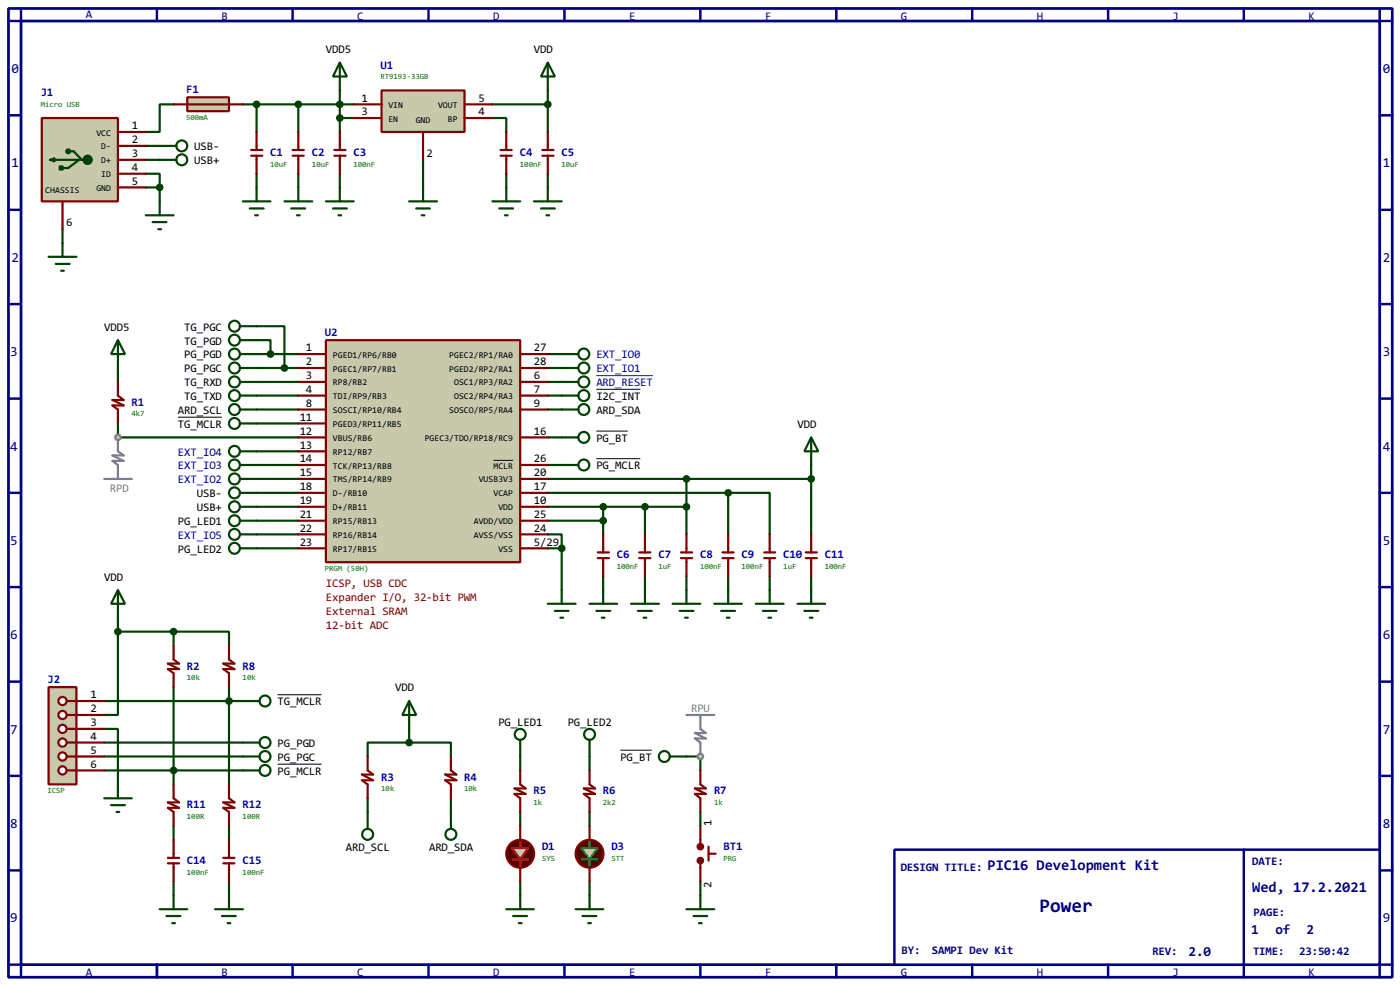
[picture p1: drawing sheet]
<svg xmlns="http://www.w3.org/2000/svg" width="256mm" height="180mm" viewBox="0 0 256 180" stroke-linecap="round" stroke-linejoin="round" font-family="sans-serif">
<path d="M1.6 1.6h253.5v177.3h-253.5zM3.9 3.9h248.9v172.7h-248.9z" fill="none" stroke="#000080" stroke-width=".5"/>
<path d="M3.9 1.6v2.3h-2.3M28.8 1.6v2.3" fill="none" stroke="#000080" stroke-width=".45"/>
<path d="M163.9 155.5h88.9v21.1h-88.9z" fill="#fff" stroke="#000080" stroke-width=".45"/>
<g fill="none" stroke="#000080" stroke-width=".45">
<path d="M53.6 1.6v2.3M78.5 1.6v2.3M103.4 1.6v2.3M128.3 1.6v2.3M153.2 1.6v2.3M178.1 1.6v2.3M203 1.6v2.3M227.9 1.6v2.3M252.8 1.6v2.3h2.3M1.6 21.1h2.3M1.6 38.4h2.3M252.8 21.1h2.3"/>
<path d="M252.8 38.4h2.3M1.6 55.7h2.3M252.8 55.7h2.3M1.6 73h2.3M252.8 73h2.3M1.6 90.2h2.3M252.8 90.2h2.3M1.6 107.5h2.3M252.8 107.5h2.3M1.6 124.8h2.3M252.8 124.8h2.3M1.6 142h2.3"/>
<path d="M1.6 159.3h2.3M227.9 155.5v23.4M252.8 142h2.3M252.8 159.3h2.3M1.6 176.6h2.3v2.3M28.8 176.6v2.3M53.6 176.6v2.3M78.5 176.6v2.3M103.4 176.6v2.3M128.3 176.6v2.3M153.2 176.6v2.3M178.1 176.6v2.3"/>
<path d="M203 176.6v2.3M255.1 176.6h-2.3v2.3"/>
</g>
<g fill="none" stroke="#004000" stroke-width=".4">
<path d="M31.8 19.1h-2.5v5.1h-2.6M44.5 19.1h20.3M47 19.1v5.1M54.7 19.1v5.1M62.3 16.6v7.6M90.2 19.1h10.2M100.4 16.6v7.6M26.7 31.8h2.6v2.5M26.7 26.7h5.6M26.7 29.3h5.6M26.7 34.3h2.6M26.7 39.4h5.1"/>
<path d="M29.3 34.3v5.1M47 31.8v2.5M54.7 31.8v2.5M62.3 31.8v2.5M62.3 21.6h2.5M77.5 29.3v5M90.2 21.6h2.6v2.6M92.8 31.8v2.5M100.4 31.8v2.5M8.9 47h5.1M10.2 48.3h2.6M11.2 49.6h.5"/>
<path d="M11.5 42v5M28 40.7h2.5M29 42h.5M47 59.7h5.1v7.7M21.6 77.5v2.6h33.1M21.6 67.4v2.5M47 62.3h2.6v2.5M47 64.8h7.7M47 67.4h7.7M47 69.9h7.7M47 72.4h7.7M47 75h7.7"/>
<path d="M47 77.5h7.7M100.4 64.8h2.5M100.4 67.4h2.5M100.4 69.9h2.5M100.4 72.4h2.5M100.4 75h2.5M47 87.7h7.7M47 92.8h7.7M47 82.6h7.7M47 85.1h7.7M47 90.2h7.7M47 95.3h7.7"/>
<path d="M47 97.8h7.7M100.4 97.8h2.5v2.6M100.4 87.7h48.2M100.4 92.8h25.4M100.4 85.1h2.5M100.4 80.1h2.5M100.4 90.2h33M100.4 95.3h10.1M110.5 92.8v5M118.2 92.8v5M125.8 87.7v10.1M133.4 90.2h7.6v7.6"/>
<path d="M133.4 90.2v7.6M148.6 85.1v12.7M21.6 115.6v15.3h-2.5M21.6 113.1v2.5M21.6 115.6h10.2M31.8 115.6h10.2v2.6M31.8 115.6v2.6M47 100.4h7.7M100.4 100.4h2.5M102.9 100.4v7.6M110.5 105.5v2.5M118.2 105.5v2.5"/>
<path d="M125.8 105.5v2.5M133.4 105.5v2.5M141 105.5v2.5M148.6 105.5v2.5M19.1 133.4h2.5v10.2M19.1 135.9h25.4M19.1 138.5h25.4M19.1 128.3h25.4M31.8 125.8v17.8M42 125.8v17.8M75 135.9h-7.6v2.6M75 135.9h7.6v2.6"/>
<path d="M75 133.4v2.5M95.3 138.5v2.5M108 138.5v2.5M125.8 138.5h2.5v2.5M19.1 141h25.4M31.8 151.2v2.5M42 151.2v2.5M67.4 146.1v2.5M82.6 146.1v2.5M95.3 148.6v2.6M108 148.6v2.6M128.3 148.6v2.6"/>
<path d="M31.8 161.3v2.6M42 161.3v2.6M95.3 161.3v2.6M108 161.3v2.6M128.3 161.3v2.6"/>
<circle cx="33.3" cy="29.3" r="1"/>
<circle cx="33.3" cy="26.7" r="1"/>
</g>
<circle cx="29.2" cy="34.3" r=".5" fill="#004000" stroke="#004000" stroke-width=".4"/>
<path d="M7.7 21.6h13.9v15.3h-13.9z" fill="#c8c8aa" stroke="#800000" stroke-width=".4"/>
<g fill="none" stroke="#004000" stroke-width=".4">
<path d="M9.2 29.3l.8-.3v.5zM10 29.3h6.1M11 30.5h.5v.5h-.5zM11.2 30.5v.5M12.5 27.7h1l1.5 1.6M14.5 29.3l-2 1.5h-1"/>
<circle cx="12.5" cy="27.7" r=".35"/>
<circle cx="16" cy="29.3" r=".75"/>
<circle cx="16" cy="29.3" r=".5"/>
<circle cx="16.1" cy="29.3" r=".25"/>
</g>
<path d="M11.5 36.9v5.1M21.6 24.2h5.1M21.6 26.7h5.1M21.6 29.3h5.1M21.6 34.3h5.1M21.6 31.8h5.1" fill="none" stroke="#800000" stroke-width=".4"/>
<path d="M34.3 17.8h7.7v2.6h-7.7z" fill-rule="evenodd" fill="#c8c8aa" stroke="#800000" stroke-width=".4"/>
<g fill="none" stroke="#800000" stroke-width=".4">
<path d="M31.8 19.1h12.7M61.3 27.5h2M61.3 28.5h2M62.3 24.2v3.3M62.3 28.5v3.3M91.7 27.5h2.1M91.7 28.5h2.1M92.8 24.2v3.3M92.8 28.5v3.3M110.5 97.8v3.3M109.5 101.1h2.1M109.5 102.2h2.1"/>
<path d="M110.5 102.2v3.3"/>
</g>
<g fill="none" stroke="#004000" stroke-width=".4">
<path d="M100.4 11.5l1.3 2.5h-2.6zM100.4 11.5v5.1M44.5 36.9h5.1M45.8 38.2h2.5M46.8 39.4h.5M47 34.3v2.6M59.7 36.9h5.1M61 38.2h2.6M62 39.4h.5M62.3 34.3v2.6M75 36.9h5.1M76.3 38.2h2.5"/>
<path d="M77.3 39.4h.5M77.5 34.3v2.6M90.2 36.9h5.1M91.5 38.2h2.5M92.5 39.4h.5M92.8 34.3v2.6M97.8 36.9h5.1M99.1 38.2h2.6M100.1 39.4h.5M100.4 34.3v2.6M44 59.7h3M44 64.8h3"/>
<path d="M44 67.4h3M44 62.3h3M44 69.9h3M44 72.4h3M44 90.2h3M44 92.8h3M100.4 110.5h5.1M101.7 111.8h2.5M102.7 113.1h.5M102.9 108v2.5M108 110.5h5.1M109.3 111.8h2.5"/>
<path d="M110.3 113.1h.5M110.5 108v2.5"/>
<circle cx="42.9" cy="59.7" r="1"/>
<circle cx="42.9" cy="67.4" r="1"/>
<circle cx="42.9" cy="64.8" r="1"/>
<circle cx="42.9" cy="62.3" r="1"/>
<circle cx="42.9" cy="72.4" r="1"/>
<circle cx="42.9" cy="69.9" r="1"/>
<circle cx="42.9" cy="90.2" r="1"/>
<circle cx="42.9" cy="92.8" r="1"/>
</g>
<path d="M8.9 125.8h5.1v17.8h-5.1z" fill="#c8c8aa" stroke="#800000" stroke-width=".4"/>
<path d="M12.2 128.3h1.8" fill="none" stroke="#800000" stroke-width=".4"/>
<circle cx="11.4" cy="128.3" r=".75" fill="#feffff" stroke="#800000" stroke-width=".4"/>
<path d="M12.2 130.9h1.8" fill="none" stroke="#800000" stroke-width=".4"/>
<circle cx="11.4" cy="130.9" r=".75" fill="#feffff" stroke="#800000" stroke-width=".4"/>
<path d="M12.2 133.4h1.8" fill="none" stroke="#800000" stroke-width=".4"/>
<circle cx="11.4" cy="133.4" r=".75" fill="#feffff" stroke="#800000" stroke-width=".4"/>
<path d="M12.2 135.9h1.8" fill="none" stroke="#800000" stroke-width=".4"/>
<circle cx="11.4" cy="135.9" r=".75" fill="#feffff" stroke="#800000" stroke-width=".4"/>
<path d="M12.2 138.5h1.8" fill="none" stroke="#800000" stroke-width=".4"/>
<circle cx="11.4" cy="138.5" r=".75" fill="#feffff" stroke="#800000" stroke-width=".4"/>
<path d="M12.2 141h1.8" fill="none" stroke="#800000" stroke-width=".4"/>
<circle cx="11.4" cy="141" r=".75" fill="#feffff" stroke="#800000" stroke-width=".4"/>
<path d="M14 128.3h5.1M14 130.9h5.1M14 133.4h5.1M14 135.9h5.1M14 138.5h5.1M67.4 138.5v2.5l1 .8h-2.1l2.1 1h-2.1l1.1 .8v2.5M14 141h5.1" fill="none" stroke="#800000" stroke-width=".4"/>
<g fill="none" stroke="#004000" stroke-width=".4">
<path d="M62.3 11.5l1.3 2.5h-2.6zM62.3 11.5v5.1M21.6 108l1.3 2.5h-2.5zM21.6 108v5.1M44.5 135.9h3.1M44.5 138.5h3.1M19.1 146.1h5.1M20.4 147.4h2.5M21.4 148.6h.5M21.6 143.6v2.5M44.5 141h3.1"/>
<circle cx="48.5" cy="138.5" r="1"/>
<circle cx="48.5" cy="135.9" r="1"/>
<circle cx="48.5" cy="141" r="1"/>
</g>
<path d="M50.9 139.9h8" fill="none" stroke="#000" stroke-width=".18"/>
<circle cx="21.6" cy="115.6" r=".5" fill="#004000" stroke="#004000" stroke-width=".4"/>
<circle cx="95.3" cy="156.3" r="2.55" fill="#400000" stroke="#800000" stroke-width=".4"/>
<path d="M93.8 155.2h1.5v-1.2v1.2h1.5l-1.5 2.1h1.5h-3h1.5v1.3v-1.3z" fill-rule="evenodd" fill="#c8c8aa" stroke="#f00" stroke-width=".4"/>
<g fill="none" stroke="#800000" stroke-width=".4">
<path d="M21.6 69.9v2.5l1.1 .8h-2.1l2.1 1h-2.1l1 .8v2.5M125.8 97.8v3.3M133.4 97.8v3.3M148.6 97.8v3.3M31.8 118.2v2.5l1 .8h-2l2 1h-2l1 .7v2.6M124.8 101.1h2M124.8 102.2h2M125.8 102.2v3.3M132.4 101.1h2M132.4 102.2h2M133.4 102.2v3.3M147.6 101.1h2.1"/>
<path d="M147.6 102.2h2.1M148.6 102.2v3.3M82.6 138.5v2.5l1 .8h-2l2 1h-2l1 .8v2.5M95.3 141v2.6l1 .7h-2l2 1h-2l1 .8v2.5M95.3 151.2v2.5M95.3 158.8v2.5M108 141v2.6l1 .7h-2l2 1h-2l1 .8v2.5M128.3 141v2.6l1 .7h-2l2 1h-2l1 .8v2.5M128.3 151.2v3.8M128.3 157.5v3.8M129.8 155v2.5M129.8 156.3h1.3"/>
</g>
<g fill="none" stroke="#004000" stroke-width=".4">
<path d="M21.6 62.3l1.3 2.5h-2.5zM21.6 62.3v5.1M44 77.5h3M44 75h3M102.9 69.9h3.1M102.9 72.4h3.1M102.9 67.4h3.1M102.9 64.8h3.1M102.9 75h3.1M44 85.1h3M44 87.7h3M44 82.6h3"/>
<path d="M44 97.8h3M44 95.3h3M102.9 80.1h3.1M102.9 85.1h3.1M148.6 80.1l1.3 2.5h-2.5zM148.6 80.1v5M44 100.4h3M115.6 110.5h5.1M116.9 111.8h2.5M117.9 113.1h.5M118.2 108v2.5M123.2 110.5h5.1"/>
<path d="M124.5 111.8h2.6M125.5 113.1h.5M125.8 108v2.5M130.9 110.5h5M132.1 111.8h2.6M133.2 113.1h.5M133.4 108v2.5M138.5 110.5h5.1M139.8 111.8h2.5M140.8 113.1h.5M141 108v2.5M146.1 110.5h5.1"/>
<path d="M147.4 111.8h2.5M148.4 113.1h.5M148.6 108v2.5M75 128.3l1.3 2.6h-2.6zM75 128.3v5.1M95.3 135.4v3.1M108 135.4v3.1M122.7 138.5h3.1M67.4 148.6v3.1M82.6 148.6v3.1M92.8 166.4h5M94 167.7h2.6"/>
<path d="M95.1 169h.5M95.3 163.9v2.5M105.5 166.4h5M106.7 167.7h2.6M107.8 169h.5M108 163.9v2.5M125.8 166.4h5.1M127.1 167.7h2.5M128.1 169h.5M128.3 163.9v2.5"/>
<circle cx="42.9" cy="75" r="1"/>
<circle cx="42.9" cy="77.5" r="1"/>
<circle cx="106.9" cy="64.8" r="1"/>
<circle cx="106.9" cy="72.4" r="1"/>
<circle cx="106.9" cy="75" r="1"/>
<circle cx="106.9" cy="69.9" r="1"/>
<circle cx="106.9" cy="67.4" r="1"/>
<circle cx="42.9" cy="97.8" r="1"/>
<circle cx="42.9" cy="95.3" r="1"/>
<circle cx="42.9" cy="87.7" r="1"/>
<circle cx="42.9" cy="82.6" r="1"/>
<circle cx="42.9" cy="85.1" r="1"/>
<circle cx="106.9" cy="85.1" r="1"/>
<circle cx="106.9" cy="80.1" r="1"/>
<circle cx="42.9" cy="100.4" r="1"/>
<circle cx="95.3" cy="134.4" r="1"/>
<circle cx="108" cy="134.4" r="1"/>
<circle cx="121.7" cy="138.5" r="1"/>
<circle cx="67.3" cy="152.7" r="1"/>
<circle cx="82.6" cy="152.7" r="1"/>
</g>
<g fill="#800000" stroke="#800000" stroke-width=".4">
<circle cx="128.3" cy="155" r=".5"/>
<circle cx="128.3" cy="157.5" r=".5"/>
</g>
<path d="M32.6 76.4h8.1M109.3 78.9h5.7M109.3 71.3h8M109.3 84h8M113.7 137.3h5.7" fill="none" stroke="#000" stroke-width=".18"/>
<path d="M109.3 68.8h10.3" fill="none" stroke="#0000c0" stroke-width=".18"/>
<g fill="#004000" stroke="#004000" stroke-width=".4">
<circle cx="102.9" cy="100.4" r=".5"/>
<circle cx="125.7" cy="92.8" r=".5"/>
<circle cx="125.7" cy="87.7" r=".5"/>
<circle cx="148.6" cy="87.7" r=".5"/>
<circle cx="110.5" cy="95.3" r=".5"/>
<circle cx="110.5" cy="92.8" r=".5"/>
<circle cx="74.9" cy="135.9" r=".5"/>
</g>
<circle cx="108" cy="156.3" r="2.55" fill="#400000" stroke="#800000" stroke-width=".4"/>
<path d="M106.5 155.2h1.5v-1.2v1.2h1.5l-1.5 2.1h1.5h-3h1.5v1.3v-1.3z" fill-rule="evenodd" fill="#c8c8aa" stroke="#00c000" stroke-width=".4"/>
<path d="M108 151.2v2.5M108 158.8v2.5" fill="none" stroke="#800000" stroke-width=".4"/>
<path d="M69.9 16.6h15.2v7.6h-15.2z" fill-rule="evenodd" fill="#c8c8aa" stroke="#800000" stroke-width=".4"/>
<path d="M64.8 19.1h5.1M85.1 19.1h5.1M64.8 21.6h5.1M77.5 24.2v5.1M85.1 21.6h5.1" fill="none" stroke="#800000" stroke-width=".4"/>
<circle cx="62.2" cy="19.1" r=".5" fill="#004000" stroke="#004000" stroke-width=".4"/>
<path d="M125.8 130.9h5.1M128.3 130.9v2.5l1 .8h-2l2 1h-2l1 .7v2.6" fill="none" stroke="#808080" stroke-width=".4"/>
<circle cx="128.3" cy="138.5" r=".5" fill="#c8c8aa" stroke="#808080" stroke-width=".4"/>
<path d="M19.1 87.7h5.1M21.6 80.1v2.5l1.1 .8h-2.1l2.1 1h-2.1l1 .7v2.6" fill="none" stroke="#808080" stroke-width=".4"/>
<circle cx="21.6" cy="80.1" r=".5" fill="#c8c8aa" stroke="#808080" stroke-width=".4"/>
<g fill="#004000" stroke="#004000" stroke-width=".4">
<circle cx="62.2" cy="21.6" r=".5"/>
<circle cx="47" cy="19.1" r=".5"/>
<circle cx="100.3" cy="19.1" r=".5"/>
<circle cx="133.4" cy="90.2" r=".5"/>
<circle cx="118.1" cy="92.8" r=".5"/>
<circle cx="54.6" cy="19.1" r=".5"/>
<circle cx="49.5" cy="64.8" r=".5"/>
<circle cx="52.1" cy="67.4" r=".5"/>
</g>
<g fill="none" stroke="#800000" stroke-width=".4">
<path d="M46 27.5h2.1M46 28.5h2.1M47 24.2v3.3M47 28.5v3.3M53.6 27.5h2.1M53.6 28.5h2.1M54.7 24.2v3.3M54.7 28.5v3.3M99.4 27.5h2M99.4 28.5h2M100.4 24.2v3.3M100.4 28.5v3.3"/>
<path d="M118.2 97.8v3.3M141 97.8v3.3M117.1 101.1h2.1M117.1 102.2h2.1M118.2 102.2v3.3M140 101.1h2M140 102.2h2M141 102.2v3.3"/>
</g>
<g fill="none" stroke="#004000" stroke-width=".4">
<path d="M52.1 36.9h5.1M53.4 38.2h2.5M54.4 39.4h.5M54.7 34.3v2.6M44.5 128.3h3.1"/>
<circle cx="48.5" cy="128.3" r="1"/>
</g>
<path d="M50.9 127.2h8" fill="none" stroke="#000" stroke-width=".18"/>
<path d="M59.7 62.3h35.6v40.6h-35.6z" fill="#c8c8aa" stroke="#800000" stroke-width=".4"/>
<g fill="none" stroke="#800000" stroke-width=".4">
<path d="M54.7 64.8h5M54.7 67.4h5M54.7 69.9h5M54.7 72.4h5M54.7 75h5M54.7 77.5h5M95.3 64.8h5.1M95.3 67.4h5.1M95.3 69.9h5.1M95.3 72.4h5.1M95.3 75h5.1M54.7 92.8h5"/>
<path d="M54.7 80.1h5M54.7 82.6h5M54.7 85.1h5M54.7 87.7h5M54.7 90.2h5M54.7 95.3h5M54.7 97.8h5M95.3 92.8h5.1M95.3 80.1h5.1M95.3 85.1h5.1M95.3 87.7h5.1M95.3 90.2h5.1"/>
<path d="M95.3 95.3h5.1M95.3 97.8h5.1M42 118.2v2.5l1 .8h-2.1l2.1 1h-2.1l1.1 .7v2.6M54.7 100.4h5M95.3 100.4h5.1M30.8 157h2M30.8 158h2M31.8 143.6v2.5l1 .8h-2l2 1h-2l1 .7v2.6M31.8 153.7v3.3M31.8 158v3.3M40.9 157h2.1M40.9 158h2.1"/>
<path d="M42 143.6v2.5l1 .8h-2.1l2.1 1h-2.1l1.1 .7v2.6M42 153.7v3.3M42 158v3.3"/>
</g>
<path d="M90.4 84.3h3.6" fill="none" stroke="#000" stroke-width=".18"/>
<g fill="#004000" stroke="#004000" stroke-width=".4">
<circle cx="31.8" cy="115.6" r=".5"/>
<circle cx="41.9" cy="128.3" r=".5"/>
<circle cx="31.8" cy="141" r=".5"/>
</g>
<path d="M29.3 166.4h5M30.5 167.7h2.6M31.6 169h.5M31.8 163.9v2.5M39.4 166.4h5.1M40.7 167.7h2.5M41.7 169h.5M42 163.9v2.5" fill="none" stroke="#004000" stroke-width=".4"/>
<text font-size="4.2" fill="#000080" x="190.5" y="167">Power</text>
<g font-size="3.2" fill="#000080">
<text x="180.9" y="159.3">PIC16 Development Kit</text>
<text x="229.4" y="163.2">Wed, 17.2.2021</text>
</g>
<g font-size="3" fill="#000080">
<text x="2.1" y="13.4">0</text>
<text x="253.4" y="13.4">0</text>
<text x="2.1" y="30.7">1</text>
<text x="253.4" y="30.7">1</text>
<text x="2.1" y="47.9">2</text>
<text x="253.4" y="47.9">2</text>
<text x="1.9" y="65.2">3</text>
<text x="253.4" y="65.2">3</text>
<text x="1.9" y="82.5">4</text>
<text x="253.4" y="82.5">4</text>
<text x="1.9" y="99.8">5</text>
<text x="253.4" y="99.8">5</text>
<text x="1.9" y="117">6</text>
<text x="253.4" y="117">6</text>
<text x="1.9" y="134.3">7</text>
<text x="253.4" y="134.3">7</text>
<text x="1.9" y="151.6">8</text>
<text x="253.4" y="151.6">8</text>
<text x="1.9" y="168.8">9</text>
<text x="229.2" y="170.9">1</text>
<text x="233.7" y="170.9">of</text>
<text x="239.4" y="170.9">2</text>
<text x="253.4" y="168.8">9</text>
<text x="217.8" y="174.9">2.0</text>
</g>
<g font-size="2.5" fill="#000080">
<text x="15.7" y="3.4">A</text>
<text x="40.6" y="3.6">B</text>
<text x="65.5" y="3.6">C</text>
<text x="90.4" y="3.6">D</text>
<text x="115.3" y="3.6">E</text>
<text x="140.2" y="3.6">F</text>
<text x="165.1" y="3.6">G</text>
<text x="190" y="3.6">H</text>
<text x="214.8" y="3.6">J</text>
<text x="239.7" y="3.6">K</text>
<text x="165" y="159.4">DESIGN TITLE:</text>
<text x="229.4" y="158.3">DATE:</text>
<text x="229.7" y="167.7">PAGE:</text>
<text x="15.7" y="178.7">A</text>
<text x="40.6" y="178.7">B</text>
<text x="65.5" y="178.7">C</text>
<text x="90.4" y="178.7">D</text>
<text x="115.3" y="178.7">E</text>
<text x="140.2" y="178.7">F</text>
<text x="165.1" y="178.7">G</text>
<text x="165.2" y="174.6">BY:</text>
<text x="170.7" y="174.6">SAMPI Dev Kit</text>
<text x="190" y="178.7">H</text>
<text x="211.1" y="174.8">REV:</text>
<text x="214.8" y="178.7">J</text>
<text x="229.6" y="174.8">TIME:</text>
<text x="238" y="174.8">23:50:42</text>
<text x="239.7" y="178.7">K</text>
</g>
<g font-size="2.5">
<text x="59.7" y="9.7">VDD5</text>
<text x="97.8" y="9.7">VDD</text>
<text x="24.2" y="23.6">1</text>
<text x="66.2" y="18.6">1</text>
<text x="66.2" y="21.1">3</text>
<text x="87.7" y="21.1">4</text>
<text x="87.7" y="18.6">5</text>
<text x="24.2" y="26.2">2</text>
<text x="24.2" y="28.8">3</text>
<text x="35.6" y="27.5">USB-</text>
<text x="78.2" y="28.8">2</text>
<text x="24.2" y="33.8">5</text>
<text x="24.2" y="31.3">4</text>
<text x="35.6" y="30">USB+</text>
<text x="12.1" y="41.5">6</text>
<text x="19.1" y="60.5">VDD5</text>
<text x="33.8" y="65.6">PG_PGD</text>
<text x="33.8" y="60.5">TG_PGC</text>
<text x="33.8" y="63.1">TG_PGD</text>
<text x="56.1" y="64.3">1</text>
<text x="97.8" y="64.3">27</text>
<text x="33.8" y="68.1">PG_PGC</text>
<text x="33.8" y="70.7">TG_RXD</text>
<text x="56.1" y="66.9">2</text>
<text x="56.1" y="69.4">3</text>
<text x="56.1" y="71.9">4</text>
<text x="97.8" y="69.4">6</text>
<text x="97.8" y="71.9">7</text>
<text x="97.8" y="66.9">28</text>
<text x="32.6" y="75.8">ARD_SCL</text>
<text x="33.8" y="73.2">TG_TXD</text>
<text x="54.9" y="77">11</text>
<text x="56.1" y="74.4">8</text>
<text x="97.8" y="74.4">9</text>
<text x="109.3" y="73.2">I2C_INT</text>
<text x="109.3" y="75.8">ARD_SDA</text>
<text x="32.6" y="78.3">TG_MCLR</text>
<text x="54.9" y="79.6">12</text>
<text x="54.9" y="82.1">13</text>
<text x="97.8" y="79.6">16</text>
<text x="109.3" y="80.8">PG_BT</text>
<text x="146.1" y="78.3">VDD</text>
<text x="54.9" y="84.6">14</text>
<text x="54.9" y="87.1">15</text>
<text x="54.9" y="89.7">18</text>
<text x="97.8" y="89.7">17</text>
<text x="97.8" y="87.1">20</text>
<text x="97.8" y="84.6">26</text>
<text x="109.3" y="85.9">PG_MCLR</text>
<text x="36.1" y="91">USB-</text>
<text x="36.1" y="93.6">USB+</text>
<text x="54.9" y="92.3">19</text>
<text x="54.9" y="94.8">21</text>
<text x="97.8" y="92.3">10</text>
<text x="97.8" y="94.8">25</text>
<text x="32.6" y="101.2">PG_LED2</text>
<text x="32.6" y="96.1">PG_LED1</text>
<text x="54.9" y="97.3">22</text>
<text x="54.9" y="99.9">23</text>
<text x="97.8" y="99.9">5/29</text>
<text x="97.8" y="97.3">24</text>
<text x="19.1" y="106.3">VDD</text>
<text x="16.6" y="127.8">1</text>
<text x="16.6" y="130.4">2</text>
<text x="50.9" y="129.1">TG_MCLR</text>
<text x="72.4" y="126.6">VDD</text>
<text x="16.6" y="132.9">3</text>
<text x="16.6" y="135.4">4</text>
<text x="16.6" y="138">5</text>
<text x="50.9" y="136.7">PG_PGD</text>
<text x="91.3" y="132.9">PG_LED1</text>
<text x="104" y="132.9">PG_LED2</text>
<text x="16.6" y="140.5">6</text>
<text x="50.9" y="141.8">PG_MCLR</text>
<text x="50.9" y="139.3">PG_PGC</text>
<text x="113.7" y="139.3">PG_BT</text>
<text x="63.4" y="155.8">ARD_SCL</text>
<text x="78.6" y="155.8">ARD_SDA</text>
<text x="130.4" y="151.2" transform="rotate(-90 130.4 151.2)">1</text>
<text x="130.4" y="162.5" transform="rotate(-90 130.4 162.5)">2</text>
</g>
<g font-size="2.5" fill="#0000c0">
<text x="7.5" y="17.6">J1</text>
<text x="34.1" y="17.1">F1</text>
<text x="69.7" y="12.5">U1</text>
<text x="49.5" y="28.6">C1</text>
<text x="57.2" y="28.6">C2</text>
<text x="64.8" y="28.6">C3</text>
<text x="95.2" y="28.6">C4</text>
<text x="102.9" y="28.6">C5</text>
<text x="59.5" y="61.6">U2</text>
<text x="109.3" y="65.6">EXT_IO0</text>
<text x="109.3" y="70.7">ARD_RESET</text>
<text x="109.3" y="68.1">EXT_IO1</text>
<text x="24.1" y="74.3">R1</text>
<text x="32.6" y="83.4">EXT_IO4</text>
<text x="32.6" y="88.5">EXT_IO2</text>
<text x="32.6" y="85.9">EXT_IO3</text>
<text x="32.6" y="98.6">EXT_IO5</text>
<text x="113" y="102.2">C6</text>
<text x="120.7" y="102.2">C7</text>
<text x="128.3" y="102.2">C8</text>
<text x="135.9" y="102.2">C9</text>
<text x="143.5" y="102.2">C10</text>
<text x="151.1" y="102.2">C11</text>
<text x="8.7" y="125.1">J2</text>
<text x="34.3" y="122.6">R2</text>
<text x="44.5" y="122.6">R8</text>
<text x="69.9" y="142.9">R3</text>
<text x="85.1" y="142.9">R4</text>
<text x="34.3" y="148">R11</text>
<text x="44.5" y="148">R12</text>
<text x="97.8" y="145.4">R5</text>
<text x="110.5" y="145.4">R6</text>
<text x="130.8" y="145.4">R7</text>
<text x="99.3" y="155.6">D1</text>
<text x="112" y="155.6">D3</text>
<text x="132.6" y="155.6">BT1</text>
<text x="34.3" y="158.1">C14</text>
<text x="44.5" y="158.1">C15</text>
</g>
<g font-size="2.5" fill="#808080">
<text x="20.2" y="90">RPD</text>
<text x="126.6" y="130.4">RPU</text>
</g>
<g font-size="2.5" fill="#800000">
<text x="59.7" y="107.5">ICSP, USB CDC</text>
<text x="59.7" y="110.1">Expander I/O, 32-bit PWM</text>
<text x="59.7" y="112.6">External SRAM</text>
<text x="59.7" y="115.1">12-bit ADC</text>
</g>
<g font-size="1.9">
<text x="71.2" y="19.8">VIN</text>
<text x="71.2" y="22.2">EN</text>
<text x="76.2" y="22.6">GND</text>
<text x="80.3" y="19.8">VOUT</text>
<text x="82.1" y="22.2">BP</text>
<text x="17.7" y="24.8">VCC</text>
<text x="18.6" y="27.3">D-</text>
<text x="18.6" y="29.9">D+</text>
<text x="8.3" y="35.3">CHASSIS</text>
<text x="17.7" y="34.9">GND</text>
<text x="18.6" y="32.5">ID</text>
<text x="61" y="65.5">PGED1/RP6/RB0</text>
<text x="82.3" y="65.5">PGEC2/RP1/RA0</text>
<text x="61" y="68">PGEC1/RP7/RB1</text>
<text x="61" y="70.6">RP8/RB2</text>
<text x="82.3" y="68">PGED2/RP2/RA1</text>
<text x="83.2" y="70.6">OSC1/RP3/RA2</text>
<text x="61" y="73">TDI/RP9/RB3</text>
<text x="61" y="75.6">SOSCI/RP10/RB4</text>
<text x="82.3" y="75.6">SOSCO/RP5/RA4</text>
<text x="83.2" y="73">OSC2/RP4/RA3</text>
<text x="61" y="78.2">PGED3/RP11/RB5</text>
<text x="61" y="80.7">VBUS/RB6</text>
<text x="61" y="83.3">RP12/RB7</text>
<text x="77.8" y="80.7">PGEC3/TDO/RP18/RC9</text>
<text x="61" y="85.7">TCK/RP13/RB8</text>
<text x="61" y="88.3">TMS/RP14/RB9</text>
<text x="87.7" y="88.3">VUSB3V3</text>
<text x="90.4" y="85.7">MCLR</text>
<text x="61" y="90.8">D-/RB10</text>
<text x="61" y="93.4">D+/RB11</text>
<text x="61" y="96">RP15/RB13</text>
<text x="86.8" y="96">AVDD/VDD</text>
<text x="90.4" y="90.8">VCAP</text>
<text x="91.3" y="93.4">VDD</text>
<text x="61" y="98.5">RP16/RB14</text>
<text x="61" y="101">RP17/RB15</text>
<text x="86.8" y="98.5">AVSS/VSS</text>
<text x="91.3" y="101">VSS</text>
</g>
<g font-size="1.7" fill="#008000">
<text x="69.7" y="14.5">RT9193-33GB</text>
<text x="7.5" y="19.6">Micro USB</text>
<text x="34.1" y="22">500mA</text>
<text x="49.5" y="30.5">10uF</text>
<text x="57.2" y="30.5">10uF</text>
<text x="64.8" y="30.5">100nF</text>
<text x="95.2" y="30.5">100nF</text>
<text x="102.9" y="30.5">10uF</text>
<text x="24.1" y="76.2">4k7</text>
<text x="59.5" y="104.6">PRGM (50H)</text>
<text x="113" y="104.2">100nF</text>
<text x="120.7" y="104.2">1uF</text>
<text x="128.3" y="104.2">100nF</text>
<text x="135.9" y="104.2">100nF</text>
<text x="143.5" y="104.2">1uF</text>
<text x="151.1" y="104.2">100nF</text>
<text x="34.3" y="124.5">10k</text>
<text x="44.5" y="124.5">10k</text>
<text x="8.7" y="145.2">ICSP</text>
<text x="34.3" y="149.9">100R</text>
<text x="44.5" y="149.9">100R</text>
<text x="69.9" y="144.8">10k</text>
<text x="85.1" y="144.8">10k</text>
<text x="97.8" y="147.4">1k</text>
<text x="110.5" y="147.4">2k2</text>
<text x="130.8" y="147.4">1k</text>
<text x="34.3" y="160.1">100nF</text>
<text x="44.5" y="160.1">100nF</text>
<text x="99.3" y="157.5">SYS</text>
<text x="112" y="157.5">STT</text>
<text x="132.6" y="157.5">PRG</text>
</g>
</svg>
